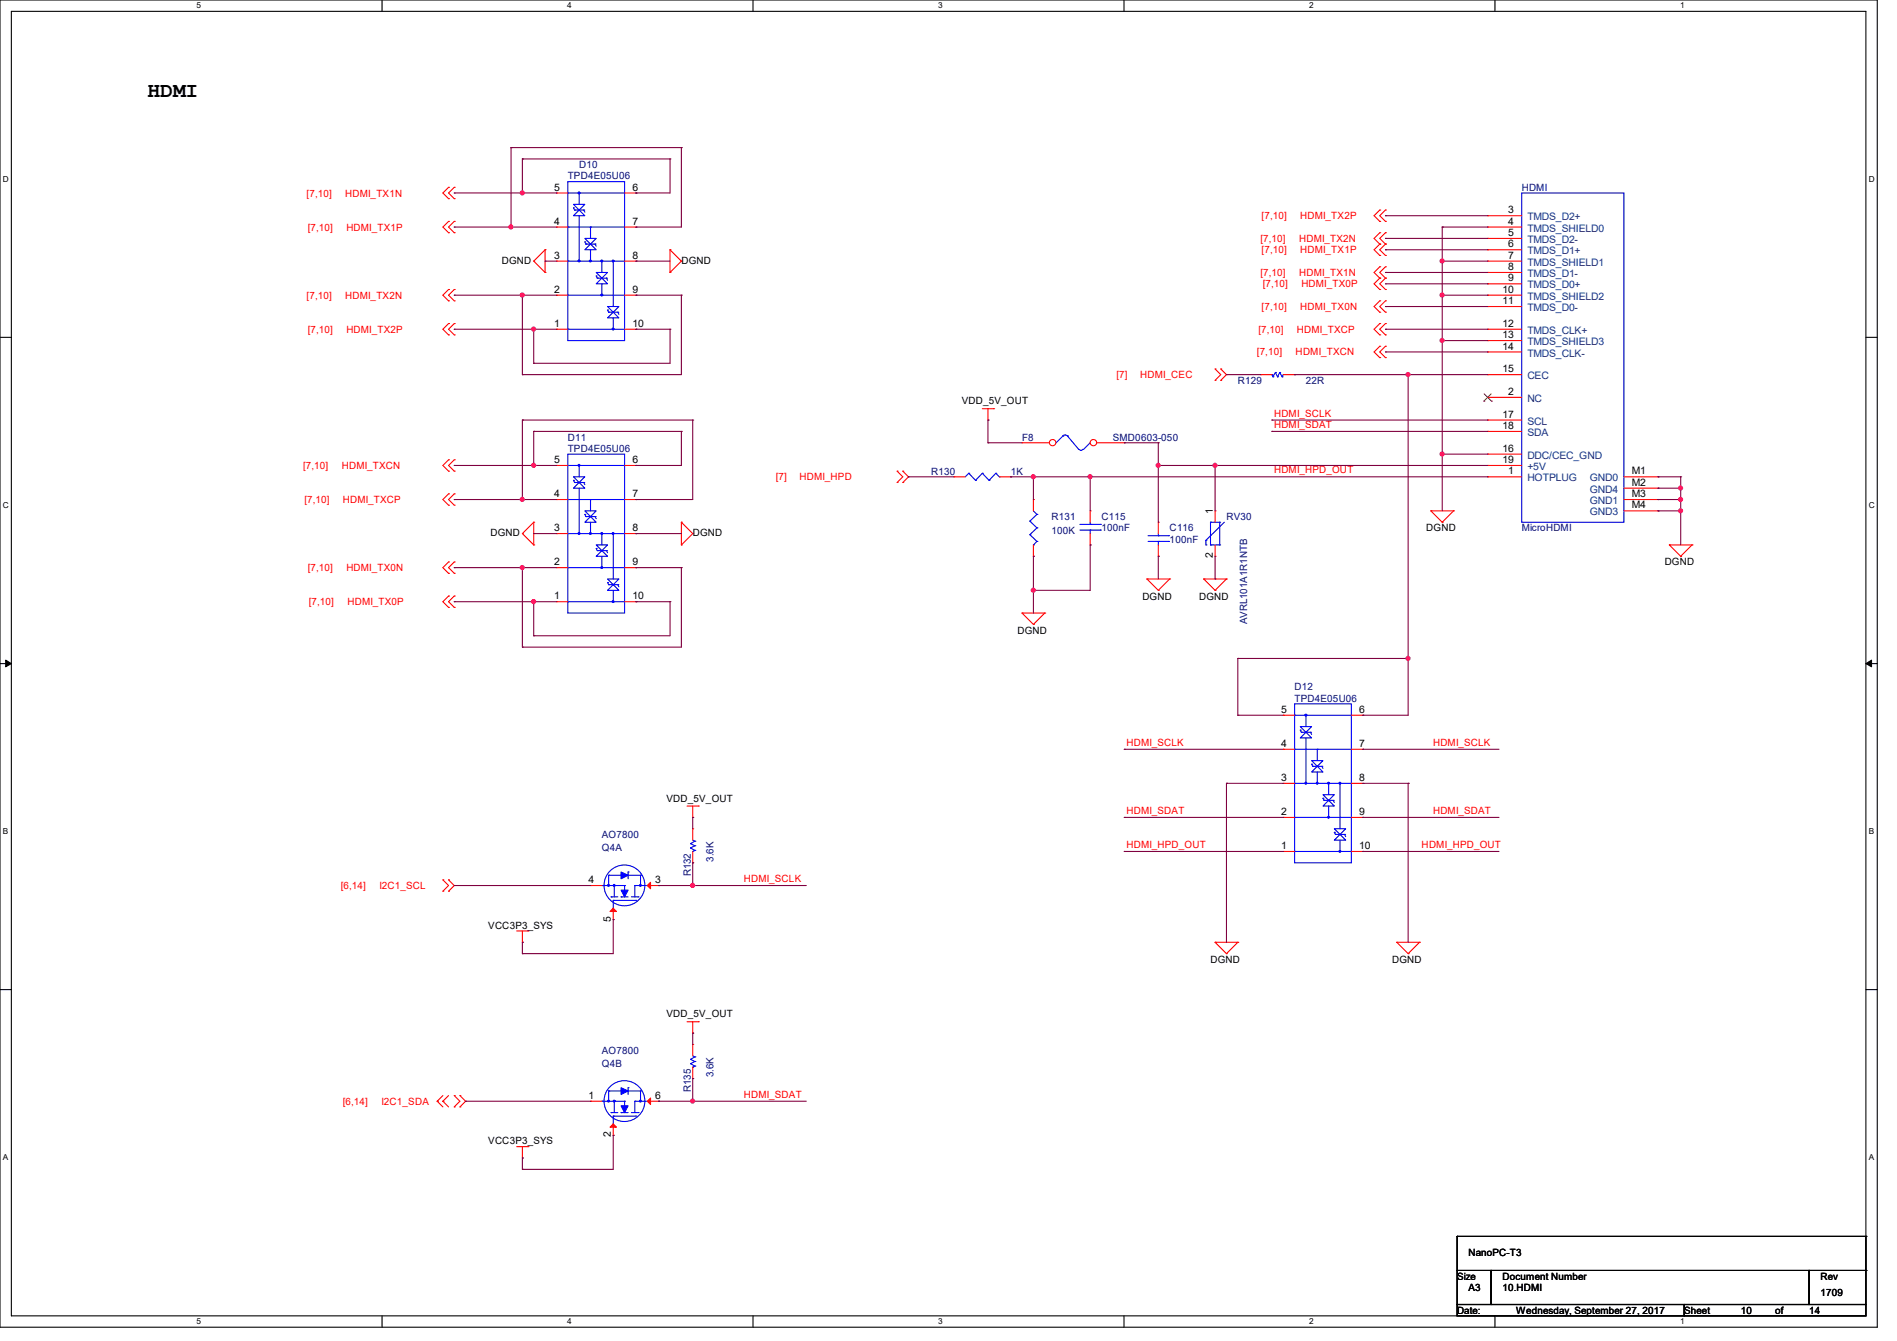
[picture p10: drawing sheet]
<svg xmlns="http://www.w3.org/2000/svg" width="297mm" height="210mm" viewBox="0 0 297 210" stroke-linecap="round" stroke-linejoin="round" font-family="sans-serif">
<path d="M0 0h293.9v207.9h-293.9zM1.8 1.8h290.3v204.3h-290.3z" fill="none" stroke="#000" stroke-width=".17"/>
<g fill="#fff">
<path d="M30.8 .2h.7v1.4h-.7z"/>
<path d="M30.8 206.2h.7v1.4h-.7z"/>
</g>
<path d="M59.8 0v1.8M59.8 206.1v1.8" fill="none" stroke="#000" stroke-width=".17"/>
<g fill="#fff">
<path d="M88.8 .2h.7v1.4h-.7z"/>
<path d="M88.8 206.2h.7v1.4h-.7z"/>
</g>
<path d="M117.9 0v1.8M117.9 206.1v1.8" fill="none" stroke="#000" stroke-width=".17"/>
<g fill="#fff">
<path d="M146.9 .2h.7v1.4h-.7z"/>
<path d="M146.9 206.2h.7v1.4h-.7z"/>
</g>
<path d="M176 0v1.8M176 206.1v1.8" fill="none" stroke="#000" stroke-width=".17"/>
<g fill="#fff">
<path d="M205 .2h.7v1.4h-.7z"/>
<path d="M205 206.2h.7v1.4h-.7z"/>
</g>
<path d="M234.1 0v1.8M234.1 206.1v1.8" fill="none" stroke="#000" stroke-width=".17"/>
<g fill="#fff">
<path d="M263.1 .2h.6v1.4h-.6z"/>
<path d="M263.1 206.2h.6v1.4h-.6z"/>
<path d="M.5 27.3h.9v1.4h-.9z"/>
<path d="M292.6 27.3h.9v1.4h-.9z"/>
<path d="M.5 78.4h.9v1.4h-.9z"/>
<path d="M292.6 78.4h.9v1.4h-.9z"/>
</g>
<path d="M0 52.8h1.8M292.1 52.8h1.8" fill="none" stroke="#000" stroke-width=".17"/>
<g fill="#fff">
<path d="M.5 129.5h.8v1.4h-.8z"/>
<path d="M292.6 129.5h.8v1.4h-.8z"/>
</g>
<path d="M0 103.9h1.8M292.1 103.9h1.8" fill="none" stroke="#000" stroke-width=".17"/>
<path d="M.9 103.4l.9 .5-.9 .5zM292.1 103.9l.9-.5v1z" fill="#000" stroke="#000" stroke-width=".16"/>
<g fill="#fff">
<path d="M.5 180.5h.8v1.4h-.8z"/>
<path d="M292.6 180.5h.8v1.4h-.8z"/>
</g>
<g fill="none" stroke="#000" stroke-width=".17">
<path d="M0 155h1.8M292.1 155h1.8M228.1 199h5.4v5.3h-5.4zM228.1 193.6h.1M228.1 193.6v5.4M228.1 193.6h64M233.5 199h49.8v5.3h-49.8zM283.3 199h8.8v5.3h-8.8zM292.1 193.6h.1M292.1 199h.1M292.1 193.6v5.4M228.1 204.3h35.6v1.8h-35.6z"/>
<path d="M263.7 204.3h28.4v1.8h-28.4z"/>
</g>
<g fill="none" stroke="#f00" stroke-width=".17">
<path d="M70.2 29.3h.1M70.2 31.1h.1M70.2 34.7h.1M70.2 36.4h.1M70.2 29.3l-.9 .9 .9 .9M70.2 34.7l-.9 .9 .9 .8M71.1 29.3h.1M71.1 31.1h.1M71.1 34.7h.1M71.1 36.4h.1M71.1 29.3l-.9 .9 .9 .9M71.1 34.7l-.9 .9 .9 .8"/>
<path d="M85.3 39.1h.1M85.3 39.1v3.6M85.3 39.1l-1.7 1.8M87.1 35.6h.1M87.1 30.2h.1M87.1 35.6h1.8M87.1 30.2h1.8M97.8 35.6h1.8M97.8 30.2h1.8M99.6 35.6h.1M99.6 30.2h.1M104.9 39.1h.1"/>
<path d="M104.9 39.1v3.6M104.9 39.1l1.8 1.8M216 36.4h.1M216 38.2h.1M216 32.9h.1M216 34.7h.1M216 36.4l-.9 .9 .9 .9M216 32.9l-.9 .9 .9 .9M216 38.2l-.9 .9 .9 .9M216.9 36.4h.1M216.9 38.2h.1M216.9 32.9h.1"/>
<path d="M216.9 34.7h.1M216.9 36.4l-.9 .9 .9 .9M216.9 32.9l-.9 .9 .9 .9M216.9 38.2l-.9 .9 .9 .9M70.2 45.3h.1M70.2 47.1h.1M70.2 50.7h.1M70.2 52.5h.1M70.2 45.3l-.9 .9 .9 .9M70.2 50.7l-.9 .9 .9 .9M71.1 45.3h.1M71.1 47.1h.1"/>
<path d="M71.1 50.7h.1M71.1 52.5h.1M71.1 45.3l-.9 .9 .9 .9M71.1 50.7l-.9 .9 .9 .9M83.6 40.9h.1M83.6 40.9l1.7 1.8M85.3 42.7h.1M87.1 51.6h.1M87.1 46.2h.1M87.1 40.9h.1M87.1 51.6h1.8M87.1 46.2h1.8"/>
<path d="M87.1 40.9h1.8M97.8 51.6h1.8M97.8 46.2h1.8M97.8 40.9h1.8M99.6 51.6h.1M99.6 46.2h.1M99.6 40.9h.1M104.9 42.7h.1M106.7 40.9h.1M106.7 40.9l-1.8 1.8M190.2 59.6h.1M190.2 57.8h.1"/>
<path d="M190.2 57.8l.9 .9-.9 .9M191.1 57.8h.1M191.1 59.6h.1M191.1 57.8l.9 .9-.9 .9M197.4 58.7h.1M197.4 58.7h1.7M200.9 58.7h1.8M202.7 58.7h.1M216 50.7h.1M216 52.5h.1M216 43.6h.1M216 45.3h.1"/>
<path d="M216 41.8h.1M216 40h.1M216 54.2h.1M216 56h.1M216 47.1h.1M216 48.9h.1M216 43.6l-.9 .8 .9 .9M216 50.7l-.9 .9 .9 .9M216 41.8l-.9 .9 .9 .9M216 54.2l-.9 .9 .9 .9M216 47.1l-.9 .9 .9 .9M216.9 50.7h.1"/>
<path d="M216.9 52.5h.1M216.9 43.6h.1M216.9 45.3h.1M216.9 41.8h.1M216.9 40h.1M216.9 54.2h.1M216.9 56h.1M216.9 47.1h.1M216.9 48.9h.1M216.9 50.7l-.9 .9 .9 .9M216.9 43.6l-.9 .8 .9 .9M216.9 41.8l-.9 .9 .9 .9"/>
<path d="M216.9 54.2l-.9 .9 .9 .9M216.9 47.1l-.9 .9 .9 .9M70.2 77.3h.1M70.2 79.1h.1M70.2 72h.1M70.2 73.8h.1M70.2 77.3l-.9 .9 .9 .9M70.2 72l-.9 .9 .9 .9M71.1 77.3h.1M71.1 79.1h.1M71.1 72h.1M71.1 73.8h.1"/>
<path d="M71.1 77.3l-.9 .9 .9 .9M71.1 72l-.9 .9 .9 .9M87.1 78.2h.1M87.1 72.9h.1M87.1 78.2h1.8M87.1 72.9h1.8M97.8 78.2h1.8M97.8 72.9h1.8M99.6 78.2h.1M99.6 72.9h.1M140.5 73.8h.1M140.5 75.6h.1"/>
<path d="M140.5 73.8l.9 .9-.9 .9M141.4 75.6h.1M141.4 73.8h.1M141.4 73.8l.8 .9-.8 .9M153.8 64h1.8M154.7 65.8h.1M154.7 64v1.8M155.6 64h.1M70.2 93.3h.1M70.2 95.1h.1M70.2 88h.1M70.2 89.8h.1"/>
<path d="M70.2 93.3l-.9 .9 .9 .9M70.2 88l-.9 .9 .9 .9M71.1 93.3h.1M71.1 95.1h.1M71.1 88h.1M71.1 89.8h.1M71.1 93.3l-.9 .9 .9 .9M71.1 88l-.9 .9 .9 .9M81.8 83.6h.1M81.8 83.6l1.8 1.7M83.6 85.3h.1M83.6 81.8h.1"/>
<path d="M83.6 81.8v3.5M83.6 81.8l-1.8 1.8M87.1 94.2h.1M87.1 88.9h.1M87.1 83.6h.1M87.1 94.2h1.8M87.1 88.9h1.8M87.1 83.6h1.8M97.8 94.2h1.8M97.8 88.9h1.8M97.8 83.6h1.8M99.6 94.2h.1"/>
<path d="M99.6 88.9h.1M99.6 83.6h.1M106.7 81.8h.1M106.7 85.3h.1M106.7 81.8v3.5M106.7 81.8l1.8 1.8M108.5 83.6h.1M108.5 83.6l-1.8 1.7M160 96h.1M160 96h3.6M160 96l1.8 1.8M161.8 97.8h.1"/>
<path d="M163.6 96h.1M163.6 96l-1.8 1.8M170.7 80h.1M170.7 85.3h.1M170.7 80v1.8M170.7 83.6v1.7M179.6 90.7h.1M179.6 90.7h3.5M179.6 90.7l1.8 1.8M181.4 92.5h.1M181.4 81.8h.1M181.4 87.1h.1"/>
<path d="M181.4 81.8v1.8M181.4 85.3v1.8M183.1 90.7h.1M183.1 90.7l-1.7 1.8M188.5 90.7h.1M188.5 90.7h3.5M188.5 90.7l1.7 1.8M190.2 92.5h.1M192 90.7h.1M192 90.7l-1.8 1.8M224 80h.1M224 80h3.6"/>
<path d="M224 80l1.8 1.8M225.8 81.8h.1M227.6 80h.1M227.6 80l-1.8 1.8M261.4 85.3h.1M261.4 85.3h3.5M261.4 85.3l1.7 1.8M263.1 87.1h.1M264.9 85.3h.1M264.9 85.3l-1.8 1.8M69.3 139.6h.1M69.3 137.8h.1"/>
<path d="M69.3 137.8l.9 .9-.9 .9M70.2 137.8h.1M70.2 139.6h.1M70.2 137.8l.9 .9-.9 .9M92.5 138.7h.1M92.5 138.7h1.7M101.3 138.7h1.8M103.1 138.7h.1M107.6 126.2h1.7M108.5 128h.1M108.5 129.8h.1M108.5 135.1h.1"/>
<path d="M108.5 126.2v1.8M108.5 129.8v1.8M108.5 133.4v1.7M109.3 126.2h.1M80.9 145.8h1.8M81.8 147.6h.1M81.8 145.8v1.8M82.7 145.8h.1M96 144h.1M96 142.2v1.8M190.2 147.6h.1M190.2 147.6h3.6"/>
<path d="M190.2 147.6l1.8 1.8M192 149.4h.1M193.8 147.6h.1M193.8 147.6l-1.8 1.8M218.7 147.6h.1M218.7 147.6h3.6M218.7 147.6l1.8 1.8M220.5 149.4h.1M222.3 147.6h.1M222.3 147.6l-1.8 1.8M68.5 172.5h.1M68.5 172.5l.8 .9"/>
<path d="M69.3 172.5h.1M69.3 172.5l.9 .9M69.3 171.6l-.8 .9M70.2 171.6l-.9 .9M71.1 173.4h.1M71.1 171.6h.1M71.1 171.6l.9 .9-.9 .9M72 171.6h.1M72 173.4h.1M72 171.6l.9 .9-.9 .9M80.9 179.6h1.8M81.8 179.6v1.8"/>
<path d="M82.7 179.6h.1M107.6 160h1.7M108.5 161.8h.1M108.5 160v1.8M109.3 160h.1M81.8 181.4h.1"/>
</g>
<g fill="none" stroke="#00f" stroke-width=".17">
<path d="M88.9 28.4h8.9v24.9h-8.9zM88.9 35.6h.1M88.9 30.2h.1M88.9 35.6h8.9M88.9 30.2h8.9M89.8 33.8l.9-.9 .9 .9zM89.8 32h1.8l-.9 .9zM89.8 32.6h.1M89.8 32.6l.2 .3M90 32.9h.1M90 32.9h1.4M90.7 30.2h.1"/>
<path d="M90.7 30.2v1.8M90.7 33.8v7.1M91.4 32.9h.1M91.4 32.9l.2 .3M91.6 37.3h1.7l-.8 .9zM91.6 37.9h.1M91.6 37.9l.1 .3M91.7 38.2h.1M91.7 38.2h1.5M92.5 38.2l.8 .9h-1.7zM92.5 35.6h.1M92.5 35.6v1.7"/>
<path d="M92.5 39.1v1.8M93.2 38.2h.1M93.2 38.2l.1 .4M88.9 51.6h.1M88.9 46.2h.1M88.9 40.9h.1M88.9 51.6h8.9M88.9 46.2h8.9M88.9 40.9h8.9M90.7 40.9h.1M92.5 40.9h.1M93.3 44.4l.9-.8 .9 .8z"/>
<path d="M93.3 42.7h1.8l-.9 .9zM93.3 43.2h.1M93.3 43.2l.2 .4M93.5 43.6h.1M93.5 43.6h1.5M94.2 46.2h.1M94.2 40.9h.1M94.2 40.9v1.8M94.2 44.4v1.8M95 43.6h.1M95 43.6l.1 .3M95.1 49.8l.9-.9 .9 .9z"/>
<path d="M95.1 48h1.8l-.9 .9zM95.1 48.6h.1M95.1 48.6l.2 .3M95.3 48.9h.1M95.3 48.9h1.4M96 51.6h.1M96 40.9h.1M96 40.9v7.1M96 49.8v1.8M96.7 48.9h.1M96.7 48.9l.2 .3M199.1 58.7h.1"/>
<path d="M199.1 58.7l.2 .3M199.3 59h.1M199.7 58.3h.1M199.7 58.3l.3 .7M199.7 58.3l-.4 .7M200 59h.1M200.4 58.3h.1M200.4 58.3l.3 .7M200.4 58.3l-.4 .7M200.7 59h.1M200.9 58.7l-.2 .3M88.9 71.1h8.9v24.9h-8.9z"/>
<path d="M88.9 78.2h.1M88.9 72.9h.1M88.9 78.2h8.9M88.9 72.9h8.9M89.8 76.5l.9-.9 .9 .9zM89.8 74.7h1.8l-.9 .9zM89.8 75.2h.1M89.8 75.2l.2 .4M90 75.6h.1M90 75.6h1.4M90.7 72.9h.1M90.7 72.9v1.8"/>
<path d="M90.7 76.5v7.1M91.4 75.6h.1M91.4 75.6l.2 .3M92.5 78.2h.1M92.5 78.2v1.8M166.4 68.3l.4-.2 .3 .2M166.4 68.3h.1M166.4 68.3l-1 1M167.1 68.3h.1M167.1 68.3l1.8 2.1M169.5 70.4a.35 .35 0 0 1-.5 0M170.7 69.3h.1"/>
<path d="M170.7 69.3l-1.1 1.1M88.9 94.2h.1M88.9 88.9h.1M88.9 83.6h.1M88.9 94.2h8.9M88.9 88.9h8.9M88.9 83.6h8.9M90.7 83.6h.1M91.6 80h1.7l-.8 .9zM91.6 80.6h.1M91.6 80.6l.1 .3M91.7 80.9h.1"/>
<path d="M91.7 80.9h1.5M92.5 80.9l.8 .9h-1.7zM92.5 83.6h.1M92.5 81.8v1.8M93.2 80.9h.1M93.2 80.9l.1 .3M93.3 87.1l.9-.9 .9 .9zM93.3 85.3h1.8l-.9 .9zM93.3 85.9h.1M93.3 85.9l.2 .3M93.5 86.2h.1M93.5 86.2h1.5"/>
<path d="M94.2 88.9h.1M94.2 83.6h.1M94.2 83.6v1.7M94.2 87.1v1.8M95 86.2h.1M95 86.2l.1 .4M95.1 92.5l.9-.9 .9 .9zM95.1 90.7h1.8l-.9 .9zM95.1 91.2h.1M95.1 91.2l.2 .4M95.3 91.6h.1M95.3 91.6h1.4"/>
<path d="M96 94.2h.1M96 83.6h.1M96 83.6v7.1M96 92.5v1.7M96.7 91.6h.1M96.7 91.6l.2 .3M169.1 83h3.2M169.1 82.1h3.2M170.7 82.1h.1M170.7 83h.1M170.7 81.8v.3M170.7 83v.6"/>
<path d="M172.3 83h.1M172.3 82.1h.1M179.7 84.8h3.3M179.7 83.9h3.3M181.4 83.9h.1M181.4 84.8h.1M181.4 83.6v.3M181.4 84.8v.5M183 84.8h.1M183 83.9h.1M94.2 138.7h.1M94.2 138.7h3.6"/>
<path d="M95.3 137.1h.1M95.3 138.7h.1M95.3 137.1h5M95.3 137.1v1.6M96.2 138.7h.1M96.2 138.7v1.8M97.8 138.7h.1M97.8 138.7v1.8M98.3 136.6h.1M98.3 136.6v1M99.4 138.7h.1M99.4 138.7v1.8"/>
<path d="M99.4 138.7h1.9M100.3 137.1h.1M100.3 137.1v1.6M101.3 138.7h.1M108.1 132.1h.1M108.1 132.8h.1M108.1 132.1l.7 .4M108.1 132.8l.7 .4M108.5 133.4h.1M108.5 131.6l.3 .1M108.8 131.7h.1M108.8 132.5h.1"/>
<path d="M108.8 133.2h.1M108.8 131.7l-.7 .4M108.8 132.5l-.7 .3M108.8 133.2l-.3 .2M95.7 140.5h.1M95.7 140.5h1M96 141h.1M96 141v1.2M96 141h3.6M97.2 140.5h.1M97.2 140.5h1.1M98.8 140.5h1.1"/>
<path d="M99.6 141h.1M99.9 140.5h.1"/>
<circle cx="97.8" cy="138.7" r="3.2"/>
</g>
<g fill="#00f" stroke="#00f" stroke-width=".17">
<path d="M97.2 136.6l1.1 .5-1.1 .5z" fill-rule="evenodd"/>
<path d="M97.2 139.4h1.1l-.5 1.1z" fill-rule="evenodd"/>
<circle cx="100.3" cy="138.7" r=".15"/>
<circle cx="96.2" cy="138.7" r=".15"/>
<circle cx="95.3" cy="138.7" r=".15"/>
<circle cx="96" cy="51.5" r=".15"/>
<circle cx="96" cy="40.9" r=".15"/>
<circle cx="94.2" cy="46.2" r=".15"/>
<circle cx="94.2" cy="40.9" r=".15"/>
<circle cx="92.4" cy="40.9" r=".15"/>
<circle cx="90.7" cy="40.9" r=".15"/>
<circle cx="90.7" cy="30.2" r=".15"/>
<circle cx="96" cy="94.2" r=".15"/>
<circle cx="96" cy="83.5" r=".15"/>
<circle cx="94.2" cy="88.9" r=".15"/>
<circle cx="94.2" cy="83.5" r=".15"/>
<circle cx="92.4" cy="83.5" r=".15"/>
<circle cx="90.7" cy="83.5" r=".15"/>
<circle cx="90.7" cy="72.9" r=".15"/>
</g>
<g fill="#f00" stroke="#f00" stroke-width=".17">
<path d="M95.5 142.7l.5-.5 .5 .5z"/>
<path d="M101.9 138.2v1l-.6-.5z"/>
</g>
<circle cx="164.8" cy="69.3" r=".5" fill="#fff" stroke="#f00" stroke-width=".17"/>
<path d="M160 69.3h.1M160 69.3h4.3" fill="none" stroke="#f00" stroke-width=".17"/>
<circle cx="171.2" cy="69.3" r=".5" fill="#fff" stroke="#f00" stroke-width=".17"/>
<g fill="none" stroke="#f00" stroke-width=".17">
<path d="M232.9 33.8h.1M232.9 35.6h.1M232.9 37.3h.1M232.9 39.1h.1M232.9 33.8h5.4M232.9 35.6h5.4M232.9 37.3h5.4M232.9 39.1h5.4M232.9 40.9h.1M232.9 42.7h.1M232.9 44.4h.1M232.9 46.2h.1"/>
<path d="M232.9 51.6h.1M232.9 48h.1M232.9 53.3h.1M232.9 58.7h.1M232.9 55.1h.1M232.9 40.9h5.4M232.9 42.7h5.4M232.9 44.4h5.4M232.9 46.2h5.4M232.9 51.6h5.4M232.9 48h5.4M232.9 53.3h5.4"/>
<path d="M232.9 58.7h5.4M232.9 55.1h5.4M149.4 74.7h.1M149.4 74.7h1.7M156.5 74.7h1.7M158.2 74.7h.1M161.8 78.2h.1M161.8 78.2v1.8M171.7 69.3h4.3M176 69.3h.1M232.9 74.7h.1M232.9 72.9h.1"/>
<path d="M232.9 71.1h.1M232.9 67.6h.1M232.9 65.8h.1M232.9 62.2h.1M232.9 74.7h5.4M232.9 72.9h5.4M232.9 71.1h5.4M232.9 67.6h5.4M232.9 65.8h5.4M232.9 62.2h5.4M254.3 74.7h5.3M254.3 76.5h5.3"/>
<path d="M254.3 78.2h5.3M259.6 74.7h.1M259.6 76.5h.1M259.6 78.2h.1M161.8 87.1h.1M161.8 85.3v1.8M190.2 80h.1M190.2 87.1h.1M190.2 80v1.8M190.2 85.3v1.8M254.3 80h5.3M259.6 80h.1"/>
<path d="M200.9 117.3h.1M200.9 112h.1M200.9 117.3h1.8M200.9 112h1.8M211.6 117.3h1.8M211.6 112h1.8M213.4 117.3h.1M213.4 112h.1M200.9 133.4h.1M200.9 128h.1M200.9 122.7h.1M200.9 133.4h1.8"/>
<path d="M200.9 128h1.8M200.9 122.7h1.8M211.6 133.4h1.8M211.6 128h1.8M211.6 122.7h1.8M213.4 133.4h.1M213.4 128h.1M213.4 122.7h.1M92.5 172.5h.1M92.5 172.5h1.7M96 177.8h.1M96 176v1.8"/>
<path d="M101.3 172.5h1.8M103.1 172.5h.1M108.5 163.6h.1M108.5 168.9h.1M108.5 163.6v1.8M108.5 167.1v1.8"/>
</g>
<g fill="none" stroke="#00f" stroke-width=".17">
<path d="M238.3 30.2h16v51.6h-16zM151.7 74.1h.1M151.7 74.1l-.6 .6M151.7 74.1l1 1.1M152.7 75.2h.1M153.8 74.1h.1M153.8 74.1l-1.1 1.1M153.8 74.1l1.1 1.1M154.9 75.2h.1M155.9 74.1h.1M155.9 74.1l-1 1.1M155.9 74.1l.6 .6"/>
<path d="M156.5 74.7h.1M161.2 81.6h.1M161.2 83.7h.1M161.2 81.6l1.1 1.1M161.2 83.7l1.1 1.1M161.8 85.3h.1M161.8 80l.5 .6M162.3 80.6h.1M162.3 82.7h.1M162.3 84.8h.1M162.3 80.6l-1.1 1M162.3 82.7l-1.1 1"/>
<path d="M162.3 84.8l-.5 .5M188.8 84.6h.1M188.8 85.3h.1M188.8 84.6v.7M189.5 85.3h.1M189.5 81.8h.1M189.5 81.8h1.5M189.5 85.3h1.5M189.5 81.8v3.5M191 81.8h.1M191 85.3h.1M191 81.8v3.5"/>
<path d="M191.7 81.8l-2.9 2.8M202.7 110.2h8.9v24.9h-8.9zM202.7 117.3h.1M202.7 112h.1M202.7 117.3h8.9M202.7 112h8.9M203.6 115.6l.9-.9 .9 .9zM203.6 113.8h1.8l-.9 .9zM203.6 114.3h.1M203.6 114.3l.2 .4M203.8 114.7h.1M203.8 114.7h1.4"/>
<path d="M204.5 112h.1M204.5 112v1.8M204.5 115.6v7.1M205.2 114.7h.1M205.2 114.7l.2 .3M205.4 119.1h1.7l-.9 .9zM205.4 119.7h.1M205.4 119.7l.1 .3M206.2 117.3h.1M206.2 117.3v1.8M202.7 133.4h.1M202.7 128h.1"/>
<path d="M202.7 122.7h.1M202.7 133.4h8.9M202.7 128h8.9M202.7 122.7h8.9M204.5 122.7h.1M205.5 120h.1M205.5 120h1.5M206.2 120l.9 .9h-1.7zM206.2 122.7h.1M206.2 120.9v1.8M207 120h.1M207 120l.1 .4"/>
<path d="M207.1 124.5h1.8l-.9 .8zM207.1 125h.1M207.1 125l.2 .3M207.3 125.3h.1M207.3 125.3h1.4M208 125.3l.9 .9h-1.8zM208 128h.1M208 122.7h.1M208 122.7v1.8M208 126.2v1.8M208.7 125.3h.1M208.7 125.3l.2 .4"/>
<path d="M208.9 131.6l.9-.9 .9 .9zM208.9 129.8h1.8l-.9 .9zM208.9 130.3h.1M208.9 130.3l.2 .4M209.1 130.7h.1M209.1 130.7h1.4M209.8 133.4h.1M209.8 122.7h.1M209.8 122.7v7.1M209.8 131.6v1.8M210.5 130.7h.1M210.5 130.7l.2 .3"/>
<path d="M94.2 172.5h.1M94.2 172.5h3.6M95.3 170.9h.1M95.3 172.5h.1M95.3 170.9h5M95.3 170.9v1.6M95.7 174.2h.1M95.7 174.2h1M96 174.8h.1M96 174.8v1.2M96 174.8h3.6M96.2 172.5h.1"/>
<path d="M96.2 172.5v1.7M97.2 174.2h.1M97.2 174.2h1.1M97.8 172.5h.1M97.8 172.5v1.7M98.3 170.3h.1M98.3 170.3v1.1M98.8 174.2h1.1M99.4 172.5h.1M99.4 172.5v1.7M99.4 172.5h1.9M99.6 174.8h.1"/>
<path d="M99.9 174.2h.1M100.3 170.9h.1M100.3 170.9v1.6M101.3 172.5h.1M108.1 165.9h.1M108.1 166.6h.1M108.1 165.9l.7 .3M108.1 166.6l.7 .4M108.5 167.1h.1M108.5 165.4l.3 .1M108.8 165.5h.1M108.8 166.2h.1"/>
<path d="M108.8 167h.1M108.8 165.5l-.7 .4M108.8 166.2l-.7 .4M108.8 167l-.3 .1"/>
<circle cx="97.8" cy="172.4" r="3.2"/>
</g>
<g fill="#00f" stroke="#00f" stroke-width=".17">
<path d="M97.2 170.3l1.1 .6-1.1 .5z" fill-rule="evenodd"/>
<path d="M97.2 173.2h1.1l-.5 1z" fill-rule="evenodd"/>
<circle cx="209.8" cy="133.3" r=".15"/>
<circle cx="209.8" cy="122.7" r=".15"/>
<circle cx="208" cy="128" r=".15"/>
<circle cx="208" cy="122.7" r=".15"/>
<circle cx="206.2" cy="122.7" r=".15"/>
<circle cx="204.4" cy="122.7" r=".15"/>
<circle cx="204.4" cy="112" r=".15"/>
<circle cx="100.3" cy="172.4" r=".15"/>
<circle cx="96.2" cy="172.4" r=".15"/>
<circle cx="95.3" cy="172.4" r=".15"/>
</g>
<path d="M232.3 62.8h.1M232.4 61.7l1.1 1.1M233.5 61.7l-1.2 1.1M233.5 62.8h.1" fill="none" stroke="#7f3f00" stroke-width=".16"/>
<g fill="#f00" stroke="#f00" stroke-width=".17">
<path d="M96 176l.5 .5h-1z"/>
<path d="M101.9 172v1l-.6-.5z"/>
</g>
<g fill="none" stroke="#7f003f" stroke-width=".17">
<path d="M71.1 30.2h.1M71.1 35.6h.1M71.1 35.6h16M71.1 30.2h16M80 35.6h.1M80 23.1h.1M80 23.1v12.5M80 23.1h26.7M81.8 30.2h.1M81.8 24.9h.1M81.8 24.9v5.3M81.8 24.9h23.1"/>
<path d="M99.6 30.2h.1M99.6 35.6h.1M104.9 24.9h.1M104.9 24.9v5.3h-5.3M106.7 23.1h.1M106.7 23.1v12.5h-7.1M216.9 33.8h.1M216.9 37.3h.1M216.9 39.1h.1M216.9 33.8h16M216.9 37.3h16M216.9 39.1h16"/>
<path d="M225.8 35.6h.1M225.8 35.6h7.1M225.8 35.6v44.4M71.1 51.6h.1M71.1 46.2h.1M71.1 51.6h16M71.1 46.2h16M81.8 46.2h.1M81.8 58.7h.1M81.8 46.2v12.5M83.6 51.6h.1M83.6 56.9h.1"/>
<path d="M83.6 51.6v5.3M85.3 40.9h.1M85.3 40.9h1.8M99.6 40.9h.1M99.6 51.6h.1M99.6 46.2h.1M99.6 51.6h5.3M99.6 40.9h5.3M99.6 46.2h7.1M104.9 51.6h.1M104.9 51.6v5.3h-21.3M106.7 46.2h.1"/>
<path d="M106.7 46.2v12.5h-24.9M192 58.7h.1M192 58.7h5.4M202.7 58.7h.1M202.7 58.7h30.2M216.9 42.7h.1M216.9 44.4h.1M216.9 48h.1M216.9 51.6h.1M216.9 55.1h.1M216.9 42.7h16M216.9 44.4h16"/>
<path d="M216.9 48h16M216.9 51.6h16M216.9 55.1h16M220.5 58.7h.1M220.5 58.7v53.3h-7.1M225.8 40.9h.1M225.8 46.2h.1M225.8 53.3h.1M225.8 40.9h7.1M225.8 46.2h7.1M225.8 53.3h7.1M71.1 72.9h.1"/>
<path d="M71.1 78.2h.1M71.1 78.2h16M71.1 72.9h16M81.8 78.2h.1M81.8 65.8h.1M81.8 65.8v12.4M81.8 65.8h26.7M83.6 72.9h.1M83.6 67.6h.1M83.6 67.6h23.1M83.6 67.6v5.3M99.6 78.2h.1"/>
<path d="M99.6 72.9h.1M106.7 67.6h.1M106.7 67.6v5.3h-7.1M108.5 65.8h.1M108.5 65.8v12.4h-8.9M142.2 74.7h.1M142.2 74.7h7.2M154.7 65.8h.1M154.7 69.3h.1M154.7 65.8v3.5M154.7 69.3h5.3M158.2 74.7h.1"/>
<path d="M158.2 74.7h74.7M161.8 74.7h.1M161.8 74.7v3.5M170.7 74.7h.1M170.7 74.7v5.3M176 69.3h.1M176 69.3h5.4M181.4 72.9h.1M181.4 69.3h.1M181.4 69.3v12.5M181.4 72.9h51.5M190.2 72.9h.1"/>
<path d="M190.2 72.9v7.1M199.1 67.6h.1M199.1 65.8h.1M199.1 67.6h33.8M199.1 65.8h33.8M225.8 71.1h.1M225.8 71.1h7.1M259.6 74.7h.1M259.6 76.5h.1M259.6 78.2h.1M259.6 74.7h3.5M259.6 76.5h3.5"/>
<path d="M259.6 78.2h3.5M263.1 74.7h.1M263.1 78.2h.1M263.1 76.5h.1M263.1 74.7v10.6M71.1 94.2h.1M71.1 88.9h.1M71.1 88.9h16M71.1 94.2h16M81.8 88.9h.1M81.8 88.9v12.4M83.6 83.6h.1"/>
<path d="M83.6 94.2h.1M83.6 99.6h.1M83.6 83.6h3.5M83.6 94.2v5.4M99.6 83.6h.1M99.6 94.2h.1M99.6 88.9h.1M99.6 83.6h7.1M99.6 88.9h7.1M99.6 94.2h5.3M104.9 94.2h.1M104.9 94.2v5.4h-21.3"/>
<path d="M106.7 88.9h.1M106.7 88.9v12.4h-24.9M161.8 92.5h.1M161.8 87.1h.1M161.8 87.1v8.9M170.7 85.3h.1M170.7 85.3v7.2h-8.9M181.4 87.1h.1M181.4 87.1v3.6M190.2 90.7h.1M190.2 87.1v3.6M259.6 80h.1"/>
<path d="M259.6 80h3.5M263.1 80h.1M81.8 101.3h.1M176 117.3h.1M176 117.3h24.9M193.8 112h.1M193.8 103.1h.1M193.8 112h7.1M193.8 103.1v8.9M193.8 103.1h26.7M213.4 112h.1M213.4 117.3h.1"/>
<path d="M213.4 117.3h21.3M220.5 103.1h.1M71.1 138.7h.1M71.1 138.7h21.4M103.1 138.7h.1M103.1 138.7h23.1M108.5 138.7h.1M108.5 135.1h.1M108.5 128h.1M108.5 128v1.8M108.5 135.1v3.6M176 128h.1"/>
<path d="M176 133.4h.1M176 128h24.9M176 133.4h24.9M192 122.7h.1M192 122.7v24.9M192 122.7h8.9M213.4 128h.1M213.4 133.4h.1M213.4 122.7h7.1M213.4 128h21.3M213.4 133.4h21.3M220.5 122.7h.1"/>
<path d="M220.5 122.7v24.9M81.8 149.4h.1M81.8 147.6h.1M81.8 147.6v1.8M96 144h.1M96 144v5.4h-14.2M72.9 172.5h.1M72.9 172.5h19.6M96 177.8h.1M96 177.8v5.3h-14.2M103.1 172.5h.1M103.1 172.5h23.1"/>
<path d="M108.5 161.8h.1M108.5 172.5h.1M108.5 168.9h.1M108.5 161.8v1.8M108.5 168.9v3.6M81.8 183.1h.1M81.8 181.4h.1M81.8 181.4v1.7"/>
</g>
<g fill="#f0f" stroke="#f0f" stroke-width=".17">
<circle cx="108.4" cy="138.7" r=".32"/>
<circle cx="108.4" cy="172.4" r=".32"/>
<circle cx="170.7" cy="74.7" r=".32"/>
<circle cx="161.8" cy="74.7" r=".32"/>
<circle cx="220.5" cy="58.7" r=".32"/>
<circle cx="263.1" cy="76.4" r=".32"/>
<circle cx="263.1" cy="80" r=".32"/>
<circle cx="263.1" cy="78.2" r=".32"/>
<circle cx="220.5" cy="103.1" r=".32"/>
<circle cx="225.8" cy="40.9" r=".32"/>
<circle cx="225.8" cy="46.2" r=".32"/>
<circle cx="225.8" cy="71.1" r=".32"/>
<circle cx="225.8" cy="53.3" r=".32"/>
<circle cx="161.8" cy="92.4" r=".32"/>
<circle cx="83.5" cy="72.9" r=".32"/>
<circle cx="81.8" cy="78.2" r=".32"/>
<circle cx="80" cy="35.5" r=".32"/>
<circle cx="81.8" cy="30.2" r=".32"/>
<circle cx="81.8" cy="46.2" r=".32"/>
<circle cx="83.5" cy="51.5" r=".32"/>
<circle cx="83.5" cy="94.2" r=".32"/>
<circle cx="81.8" cy="88.9" r=".32"/>
<circle cx="190.2" cy="72.9" r=".32"/>
<circle cx="181.3" cy="72.9" r=".32"/>
</g>
<text font-size="3.3" x="23.1" y="15.2">HDMI</text>
<g font-size="1.6">
<text x="86.8" y="29.8">5</text>
<text x="99" y="29.8">6</text>
<text x="86.8" y="35.2">4</text>
<text x="99" y="35.2">7</text>
<text x="236.1" y="33.4">3</text>
<text x="236.1" y="35.2">4</text>
<text x="78.6" y="41.3">DGND</text>
<text x="86.8" y="40.5">3</text>
<text x="99" y="40.5">8</text>
<text x="106.7" y="41.3">DGND</text>
<text x="236.1" y="37">5</text>
<text x="236.1" y="38.7">6</text>
<text x="236.1" y="40.5">7</text>
<text x="86.8" y="45.8">2</text>
<text x="99" y="45.8">9</text>
<text x="235.2" y="45.8">10</text>
<text x="235.2" y="47.6">11</text>
<text x="236.1" y="42.3">8</text>
<text x="236.1" y="44.1">9</text>
<text x="86.8" y="51.2">1</text>
<text x="99" y="51.2">10</text>
<text x="235.2" y="51.2">12</text>
<text x="235.2" y="53">13</text>
<text x="235.2" y="58.3">15</text>
<text x="235.2" y="54.7">14</text>
<text x="150.6" y="63.3">VDD_5V_OUT</text>
<text x="235.2" y="65.4">17</text>
<text x="236.1" y="61.8">2</text>
<text x="235.2" y="70.7">16</text>
<text x="235.2" y="67.2">18</text>
<text x="86.8" y="77.9">4</text>
<text x="86.8" y="72.5">5</text>
<text x="99" y="77.9">7</text>
<text x="99" y="72.5">6</text>
<text x="235.2" y="72.5">19</text>
<text x="236.1" y="74.3">1</text>
<text x="255.5" y="74.3">M1</text>
<text x="255.5" y="76.1">M2</text>
<text x="255.5" y="77.9">M3</text>
<text x="76.8" y="83.9">DGND</text>
<text x="86.8" y="83.2">3</text>
<text x="99" y="83.2">8</text>
<text x="108.5" y="83.9">DGND</text>
<text x="189.9" y="80.6" transform="rotate(-90 189.9 80.6)">1</text>
<text x="223.3" y="83.2">DGND</text>
<text x="255.5" y="79.6">M4</text>
<text x="86.8" y="88.5">2</text>
<text x="99" y="88.5">9</text>
<text x="189.9" y="87.5" transform="rotate(-90 189.9 87.5)">2</text>
<text x="260.6" y="88.6">DGND</text>
<text x="86.8" y="93.9">1</text>
<text x="99" y="93.9">10</text>
<text x="178.9" y="93.9">DGND</text>
<text x="187.7" y="93.9">DGND</text>
<text x="159.3" y="99.2">DGND</text>
<text x="200.6" y="111.6">5</text>
<text x="212.8" y="111.6">6</text>
<text x="200.6" y="117">4</text>
<text x="212.8" y="117">7</text>
<text x="104.4" y="125.6">VDD_5V_OUT</text>
<text x="200.6" y="122.3">3</text>
<text x="212.8" y="122.3">8</text>
<text x="200.6" y="127.6">2</text>
<text x="212.8" y="127.6">9</text>
<text x="200.6" y="133">1</text>
<text x="212.8" y="133">10</text>
<text x="92.1" y="138.3">4</text>
<text x="102.6" y="138.3">3</text>
<text x="76.5" y="145.5">VCC3P3_SYS</text>
<text x="95.6" y="144.4" transform="rotate(-90 95.6 144.4)">5</text>
<text x="189.5" y="150.8">DGND</text>
<text x="218" y="150.8">DGND</text>
<text x="104.4" y="159.3">VDD_5V_OUT</text>
<text x="92.1" y="172.1">1</text>
<text x="102.6" y="172.1">6</text>
<text x="76.5" y="179.2">VCC3P3_SYS</text>
<text x="95.6" y="178.1" transform="rotate(-90 95.6 178.1)">2</text>
<text x="229.9" y="196.7">NanoPC-T3</text>
<text x="228.1" y="200.4">Size</text>
<text x="229.9" y="202.2">A3</text>
<text x="235.2" y="200.4">Document Number</text>
<text x="235.2" y="202.2">10.HDMI</text>
<text x="285" y="202.9">1709</text>
<text x="285" y="200.4">Rev</text>
<text x="228.1" y="205.7">Date:</text>
<text x="237.4" y="205.7">Wednesday, September 27, 2017</text>
<text x="263.7" y="205.7">Sheet</text>
<text x="272.6" y="205.7">10</text>
<text x="277.9" y="205.7">of</text>
<text x="283.2" y="205.7">14</text>
</g>
<g font-size="1.6" fill="#00007f">
<text x="88.9" y="28.1">TPD4E05U06</text>
<text x="90.7" y="26.3">D10</text>
<text x="238.3" y="29.9">HDMI</text>
<text x="193.8" y="60.1">R129</text>
<text x="204.5" y="60.1">22R</text>
<text x="88.9" y="69">D11</text>
<text x="88.9" y="70.8">TPD4E05U06</text>
<text x="160" y="69">F8</text>
<text x="174.2" y="69">SMD0603-050</text>
<text x="145.8" y="74.3">R130</text>
<text x="158.2" y="74.3">1K</text>
<text x="164.6" y="81.4">R131</text>
<text x="164.6" y="83.6">100K</text>
<text x="172.5" y="81.4">C115</text>
<text x="172.5" y="83.2">100nF</text>
<text x="183.1" y="83.2">C116</text>
<text x="192" y="81.4">RV30</text>
<text x="238.3" y="83.2">MicroHDMI</text>
<text x="183.1" y="85">100nF</text>
<text x="195.3" y="97.8" transform="rotate(-90 195.3 97.8)">AVRL101A1R1NTB</text>
<text x="202.7" y="108.1">D12</text>
<text x="202.7" y="109.9">TPD4E05U06</text>
<text x="94.2" y="131.2">AO7800</text>
<text x="94.2" y="133.3">Q4A</text>
<text x="108.2" y="137.2" transform="rotate(-90 108.2 137.2)">R132</text>
<text x="111.7" y="135" transform="rotate(-90 111.7 135)">3.6K</text>
<text x="94.2" y="167.1">Q4B</text>
<text x="94.2" y="165">AO7800</text>
<text x="108.2" y="171" transform="rotate(-90 108.2 171)">R135</text>
<text x="111.7" y="168.7" transform="rotate(-90 111.7 168.7)">3.6K</text>
</g>
<g font-size="1.6" fill="#f00">
<text x="48" y="30.8">[7,10]</text>
<text x="54.1" y="30.8">HDMI_TX1N</text>
<text x="197.5" y="34.3">[7,10]</text>
<text x="203.6" y="34.3">HDMI_TX2P</text>
<text x="48.2" y="36.1">[7,10]</text>
<text x="54.2" y="36.1">HDMI_TX1P</text>
<text x="197.4" y="37.9">[7,10]</text>
<text x="197.5" y="39.7">[7,10]</text>
<text x="203.4" y="37.9">HDMI_TX2N</text>
<text x="203.6" y="39.7">HDMI_TX1P</text>
<text x="48" y="46.8">[7,10]</text>
<text x="54.1" y="46.8">HDMI_TX2N</text>
<text x="197.4" y="43.2">[7,10]</text>
<text x="197.7" y="45">[7,10]</text>
<text x="203.4" y="43.2">HDMI_TX1N</text>
<text x="203.7" y="45">HDMI_TX0P</text>
<text x="48.2" y="52.1">[7,10]</text>
<text x="54.2" y="52.1">HDMI_TX2P</text>
<text x="197" y="52.1">[7,10]</text>
<text x="197.5" y="48.6">[7,10]</text>
<text x="203" y="52.1">HDMI_TXCP</text>
<text x="203.6" y="48.6">HDMI_TX0N</text>
<text x="174.8" y="59.2">[7]</text>
<text x="178.5" y="59.2">HDMI_CEC</text>
<text x="196.8" y="55.7">[7,10]</text>
<text x="202.9" y="55.7">HDMI_TXCN</text>
<text x="199.5" y="65.2">HDMI_SCLK</text>
<text x="199.5" y="67">HDMI_SDAT</text>
<text x="47.5" y="73.4">[7,10]</text>
<text x="53.5" y="73.4">HDMI_TXCN</text>
<text x="121.5" y="75.2">[7]</text>
<text x="125.2" y="75.2">HDMI_HPD</text>
<text x="199.5" y="74.1">HDMI_HPD_OUT</text>
<text x="47.7" y="78.8">[7,10]</text>
<text x="53.7" y="78.8">HDMI_TXCP</text>
<text x="48.2" y="89.4">[7,10]</text>
<text x="54.2" y="89.4">HDMI_TX0N</text>
<text x="48.3" y="94.8">[7,10]</text>
<text x="54.4" y="94.8">HDMI_TX0P</text>
<text x="176.4" y="116.8">HDMI_SCLK</text>
<text x="224.4" y="116.8">HDMI_SCLK</text>
<text x="176.4" y="127.5">HDMI_SDAT</text>
<text x="224.4" y="127.5">HDMI_SDAT</text>
<text x="176.4" y="132.8">HDMI_HPD_OUT</text>
<text x="222.6" y="132.8">HDMI_HPD_OUT</text>
<text x="53.3" y="139.2">[6,14]</text>
<text x="59.4" y="139.2">I2C1_SCL</text>
<text x="116.5" y="138.1">HDMI_SCLK</text>
<text x="53.7" y="173">[6,14]</text>
<text x="59.7" y="173">I2C1_SDA</text>
<text x="116.5" y="171.9">HDMI_SDAT</text>
</g>
<g font-size="1.6" fill="#003f7f">
<text x="239.1" y="34.5">TMDS_D2+</text>
<text x="239.1" y="36.3">TMDS_SHIELD0</text>
<text x="239.1" y="38.1">TMDS_D2-</text>
<text x="239.1" y="39.8">TMDS_D1+</text>
<text x="239.1" y="41.6">TMDS_SHIELD1</text>
<text x="239.1" y="43.4">TMDS_D1-</text>
<text x="239.1" y="45.2">TMDS_D0+</text>
<text x="239.1" y="46.9">TMDS_SHIELD2</text>
<text x="239.1" y="52.3">TMDS_CLK+</text>
<text x="239.1" y="48.7">TMDS_D0-</text>
<text x="239.1" y="54.1">TMDS_SHIELD3</text>
<text x="239.1" y="59.4">CEC</text>
<text x="239.1" y="55.8">TMDS_CLK-</text>
<text x="239.1" y="63">NC</text>
<text x="239.1" y="71.8">DDC/CEC_GND</text>
<text x="239.1" y="68.3">SDA</text>
<text x="239.1" y="66.5">SCL</text>
<text x="239.1" y="75.4">HOTPLUG</text>
<text x="239.1" y="73.6">+5V</text>
<text x="248.9" y="75.4">GND0</text>
<text x="248.9" y="77.2">GND4</text>
<text x="248.9" y="80.7">GND3</text>
<text x="248.9" y="79">GND1</text>
</g>
<g font-size="1.3">
<text x="30.8" y="1.3">5</text>
<text x="88.8" y="1.3">4</text>
<text x="146.9" y="1.3">3</text>
<text x="205" y="1.3">2</text>
<text x="263.1" y="1.3">1</text>
<text x=".5" y="28.4">D</text>
<text x="292.6" y="28.4">D</text>
<text x=".5" y="79.5">C</text>
<text x="292.6" y="79.5">C</text>
<text x=".5" y="130.6">B</text>
<text x="292.6" y="130.6">B</text>
<text x=".5" y="181.7">A</text>
<text x="292.6" y="181.7">A</text>
<text x="30.8" y="207.4">5</text>
<text x="88.8" y="207.4">4</text>
<text x="146.9" y="207.4">3</text>
<text x="205" y="207.4">2</text>
<text x="263.1" y="207.4">1</text>
</g>
</svg>
